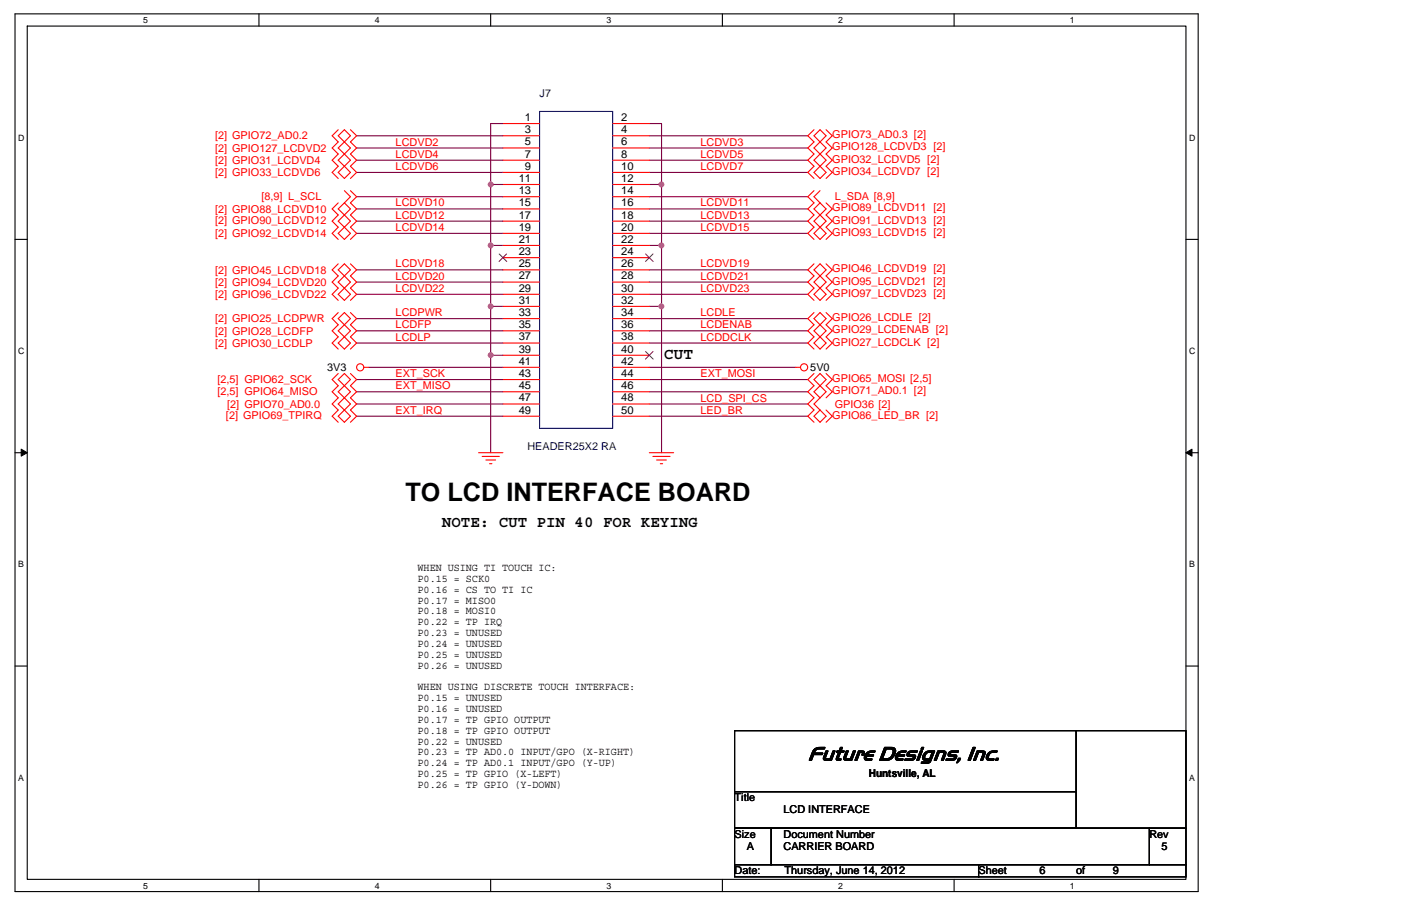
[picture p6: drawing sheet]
<svg xmlns="http://www.w3.org/2000/svg" width="432mm" height="279mm" viewBox="0 0 432 279" stroke-linecap="round" stroke-linejoin="round" font-family="sans-serif">
<path d="M4.6 4.3h364.7v270.7h-364.7zM8.4 8h357.1v263.2h-357.1z" fill="none" stroke="#000" stroke-width=".34"/>
<g fill="#fff">
<path d="M44.1 4.7h1.5v3h-1.5z"/>
<path d="M44.1 271.6h1.5v3h-1.5z"/>
</g>
<path d="M79.8 4.3v3.7M79.8 271.2v3.8" fill="none" stroke="#000" stroke-width=".34"/>
<g fill="#fff">
<path d="M115.5 4.7h1.5v3h-1.5z"/>
<path d="M115.5 271.6h1.5v3h-1.5z"/>
</g>
<path d="M151.2 4.3v3.7M151.2 271.2v3.8" fill="none" stroke="#000" stroke-width=".34"/>
<g fill="#fff">
<path d="M186.9 4.7h1.5v3h-1.5z"/>
<path d="M186.9 271.6h1.5v3h-1.5z"/>
</g>
<path d="M222.6 4.3v3.7M222.6 271.2v3.8" fill="none" stroke="#000" stroke-width=".34"/>
<g fill="#fff">
<path d="M258.3 4.7h1.5v3h-1.5z"/>
<path d="M258.3 271.6h1.5v3h-1.5z"/>
</g>
<path d="M294.1 4.3v3.7M294.1 271.2v3.8" fill="none" stroke="#000" stroke-width=".34"/>
<g fill="#fff">
<path d="M329.7 4.7h1.5v3h-1.5z"/>
<path d="M329.7 271.6h1.5v3h-1.5z"/>
<path d="M5.6 40.9h1.9v3h-1.9z"/>
<path d="M366.5 40.9h1.9v3h-1.9z"/>
<path d="M5.6 106.7h1.9v3h-1.9z"/>
<path d="M366.5 106.7h1.9v3h-1.9z"/>
</g>
<path d="M4.6 73.8h3.8M365.5 73.8h3.8" fill="none" stroke="#000" stroke-width=".34"/>
<g fill="#fff">
<path d="M5.6 172.5h1.8v3h-1.8z"/>
<path d="M366.5 172.5h1.8v3h-1.8z"/>
</g>
<path d="M4.6 139.6h3.8M365.5 139.6h3.8" fill="none" stroke="#000" stroke-width=".34"/>
<path d="M6.5 138.5l1.9 1.1-1.9 1.1zM365.5 139.6l1.9-1.1v2.2z" fill="#000" stroke="#000" stroke-width=".31"/>
<g fill="#fff">
<path d="M5.6 238.3h1.8v3h-1.8z"/>
<path d="M366.5 238.3h1.8v3h-1.8z"/>
</g>
<path d="M4.6 205.4h3.8M365.5 205.4h3.8M226.4 225.3h105.3v18.8h-105.3zM331.7 225.3h33.8v30.1h-33.8zM226.4 244.1h105.3v11.3h-105.3zM226.4 255.4h11.3v11.3h-11.3zM237.7 255.4h116.6v11.3h-116.6zM354.3 255.4h11.2v11.3h-11.2zM226.4 266.7h75.2v3.7h-75.2zM301.6 266.7h63.9v3.7h-63.9z" fill="none" stroke="#000" stroke-width=".34"/>
<g fill="none" stroke="#800040" stroke-width=".34">
<path d="M155 38.1h-3.8v18.8M200.1 38.1h3.8v18.8M109.9 45.6h45.1M109.9 49.4h45.1M109.9 53.2h45.1M109.9 41.9h45.1M151.2 56.9h3.8M151.2 56.9v18.8M200.1 45.6h48.9M200.1 53.2h48.9M200.1 56.9h3.8M200.1 49.4h48.9"/>
<path d="M200.1 41.9h48.9M203.9 56.9v18.8M109.9 64.4h45.1M109.9 72h45.1M109.9 68.2h45.1M109.9 60.7h45.1M151.2 75.7h3.8M151.2 75.7v18.8M200.1 64.4h48.9M200.1 72h48.9M200.1 68.2h48.9M200.1 75.7h3.8"/>
<path d="M200.1 60.7h48.9M203.9 75.7v18.8M109.9 83.2h45.1M109.9 90.8h45.1M109.9 87h45.1M109.9 98.3h45.1M151.2 94.5h3.8M151.2 94.5v15.1M200.1 83.2h48.9M200.1 90.8h48.9M200.1 87h48.9M200.1 98.3h48.9"/>
<path d="M200.1 94.5h3.8M203.9 94.5v45.1M109.9 102h45.1M109.9 105.8h45.1M109.9 117.1h45.1M113.6 113.3h41.4M151.2 109.6v30M151.2 109.6h3.8M200.1 102h48.9M200.1 105.8h48.9M200.1 117.1h48.9M200.1 113.3h45.1"/>
<path d="M109.9 120.8h45.1M109.9 128.4h45.1M109.9 124.6h45.1M200.1 124.6h48.9M200.1 128.4h48.9M200.1 120.8h48.9"/>
</g>
<g fill="#f0f" stroke="#f0f" stroke-width=".34">
<circle cx="151.2" cy="56.9" r=".72"/>
<circle cx="151.2" cy="94.5" r=".72"/>
<circle cx="203.8" cy="56.9" r=".72"/>
<circle cx="203.8" cy="94.5" r=".72"/>
<circle cx="151.2" cy="109.5" r=".72"/>
<circle cx="151.2" cy="75.7" r=".72"/>
<circle cx="203.8" cy="75.7" r=".72"/>
</g>
<g fill="none" stroke="#f00" stroke-width=".34">
<path d="M155 38.1h11.3M188.8 38.1h11.3M104.2 41.9l1.9-1.9 1.9 1.9-1.9 1.9zM104.2 40l-1.8 1.9 1.8 1.9-1.8 1.8 1.8 1.9-1.8 1.9 1.8 1.9-1.8 1.9 1.8 1.8M106.1 43.8l1.9 1.8-1.9 1.9M106.1 47.5l1.9 1.9-1.9 1.9M106.1 51.3l1.9 1.9-1.9 1.8-1.9-1.8zM106.1 58.8l1.9 1.9-1.9 1.9M106.1 43.8l-1.9 1.8 1.9 1.9M106.1 47.5l-1.9 1.9 1.9 1.9M108 58.8l1.9 1.9-1.9 1.9 1.9 1.8-1.9 1.9 1.9 1.9-1.9 1.9 1.9 1.9-1.9 1.8M108 40l1.9 1.9-1.9 1.9 1.9 1.8-1.9 1.9 1.9 1.9-1.9 1.9 1.9 1.9-1.9 1.8"/>
<path d="M155 41.9h11.3M155 45.6h11.3M155 49.4h11.3M155 53.2h11.3M155 56.9h11.3M188.8 41.9h11.3M188.8 45.6h11.3M188.8 49.4h11.3M188.8 53.2h11.3M188.8 56.9h11.3M250.9 58.8l-1.9 1.9 1.9 1.9-1.9 1.8 1.9 1.9-1.9 1.9 1.9 1.9-1.9 1.9 1.9 1.8M250.9 40l-1.9 1.9 1.9 1.9-1.9 1.8 1.9 1.9-1.9 1.9 1.9 1.9-1.9 1.9 1.9 1.8"/>
<path d="M250.9 41.9l1.8-1.9 1.9 1.9-1.9 1.9zM252.7 43.8l1.9 1.8-1.9 1.9M252.7 47.5l1.9 1.9-1.9 1.9M252.7 51.3l1.9 1.9-1.9 1.8-1.8-1.8zM252.7 43.8l-1.8 1.8 1.8 1.9M252.7 47.5l-1.8 1.9 1.8 1.9M252.7 58.8l-1.8 1.9 1.8 1.9M254.6 40l1.9 1.9-1.9 1.9 1.9 1.8-1.9 1.9 1.9 1.9-1.9 1.9 1.9 1.9-1.9 1.8M104.2 62.6l-1.8 1.8 1.8 1.9-1.8 1.9 1.8 1.9-1.8 1.9 1.8 1.8M106.1 62.6l1.9 1.8-1.9 1.9M106.1 70.1l1.9 1.9-1.9 1.8-1.9-1.8zM106.1 66.3l1.9 1.9-1.9 1.9"/>
<path d="M106.1 62.6l-1.9 1.8 1.9 1.9M106.1 66.3l-1.9 1.9 1.9 1.9M155 60.7h11.3M155 64.4h11.3M155 68.2h11.3M155 72h11.3M155 75.7h11.3M155 79.5h11.3M188.8 60.7h11.3M188.8 64.4h11.3M188.8 68.2h11.3M188.8 72h11.3"/>
<path d="M188.8 75.7h11.3M188.8 79.5h11.3M252.7 62.6l1.9 1.8-1.9 1.9M252.7 66.3l1.9 1.9-1.9 1.9M252.7 70.1l1.9 1.9-1.9 1.8-1.8-1.8zM252.7 62.6l-1.8 1.8 1.8 1.9M252.7 66.3l-1.8 1.9 1.8 1.9M254.6 62.6l1.9 1.8-1.9 1.9 1.9 1.9-1.9 1.9 1.9 1.9-1.9 1.8M104.2 83.2l1.9-1.8 1.9 1.8-1.9 1.9zM104.2 98.3l1.9-1.9 1.9 1.9-1.9 1.9zM104.2 81.4l-1.8 1.8 1.8 1.9-1.8 1.9 1.8 1.9-1.8 1.9 1.8 1.8M104.2 96.4l-1.8 1.9 1.8 1.9-1.8 1.8 1.8 1.9-1.8 1.9 1.8 1.9"/>
<path d="M106.1 85.1l1.9 1.9-1.9 1.9M106.1 88.9l1.9 1.9-1.9 1.8-1.9-1.8zM106.1 85.1l-1.9 1.9 1.9 1.9M108 81.4l1.9 1.8-1.9 1.9 1.9 1.9-1.9 1.9 1.9 1.9-1.9 1.8M108 96.4l1.9 1.9-1.9 1.9 1.9 1.8-1.9 1.9 1.9 1.9-1.9 1.9M155 83.2h11.3M155 87h11.3M155 90.8h11.3M155 94.5h11.3M155 98.3h11.3M188.8 83.2h11.3M188.8 87h11.3"/>
<path d="M188.8 90.8h11.3M188.8 94.5h11.3M188.8 98.3h11.3M250.9 81.4l-1.9 1.8 1.9 1.9-1.9 1.9 1.9 1.9-1.9 1.9 1.9 1.8M250.9 96.4l-1.9 1.9 1.9 1.9-1.9 1.8 1.9 1.9-1.9 1.9 1.9 1.9M250.9 83.2l1.8-1.8 1.9 1.8-1.9 1.9zM250.9 98.3l1.8-1.9 1.9 1.9-1.9 1.9zM252.7 85.1l1.9 1.9-1.9 1.9M252.7 88.9l1.9 1.9-1.9 1.8-1.8-1.8zM252.7 85.1l-1.8 1.9 1.8 1.9M254.6 81.4l1.9 1.8-1.9 1.9 1.9 1.9-1.9 1.9 1.9 1.9-1.9 1.8M254.6 96.4l1.9 1.9-1.9 1.9 1.9 1.8-1.9 1.9 1.9 1.9-1.9 1.9"/>
<path d="M104.2 117.1l1.9-1.9 1.9 1.9-1.9 1.9zM104.2 115.2l-1.8 1.9 1.8 1.9-1.8 1.8 1.8 1.9-1.8 1.9 1.8 1.8-1.8 2 1.8 1.8M106.1 100.2l1.9 1.8-1.9 1.9M106.1 103.9l1.9 1.9-1.9 1.9-1.9-1.9zM106.1 119l1.9 1.8-1.9 1.9M106.1 100.2l-1.9 1.8 1.9 1.9M106.1 119l-1.9 1.8 1.9 1.9M108 115.2l1.9 1.9-1.9 1.9 1.9 1.8-1.9 1.9 1.9 1.9-1.9 1.8 1.9 2-1.9 1.8M112.2 113.3h1.4M155 102h11.3M155 105.8h11.3M155 109.6h11.3"/>
<path d="M155 113.3h11.3M155 117.1h11.3M188.8 102h11.3M188.8 105.8h11.3M188.8 109.6h11.3M188.8 113.3h11.3M188.8 117.1h11.3M245.2 113.3h1.5M250.9 115.2l-1.9 1.9 1.9 1.9-1.9 1.8 1.9 1.9-1.9 1.9 1.9 1.8-1.9 2 1.9 1.8M250.9 117.1l1.8-1.9 1.9 1.9-1.9 1.9zM252.7 103.9l1.9 1.9-1.9 1.9-1.8-1.9zM252.7 100.2l1.9 1.8-1.9 1.9"/>
<path d="M252.7 119l1.9 1.8-1.9 1.9M252.7 100.2l-1.8 1.8 1.8 1.9M252.7 119l-1.8 1.8 1.8 1.9M254.6 115.2l1.9 1.9-1.9 1.9 1.9 1.8-1.9 1.9M104.2 128.4l1.9-2 1.9 2-1.9 1.8zM106.1 122.7l1.9 1.9-1.9 1.8M106.1 122.7l-1.9 1.9 1.9 1.8M147.5 139.6h7.5M155 120.8h11.3M155 124.6h11.3M155 128.4h11.3M188.8 120.8h11.3"/>
<path d="M188.8 124.6h11.3M188.8 128.4h11.3M200.1 139.6h7.5M252.7 126.4l1.9 2-1.9 1.8-1.8-1.8zM252.7 122.7l-1.8 1.9 1.8 1.8M254.6 126.4l1.9 2-1.9 1.8M148.6 140.8h5.3M149.7 141.9h3.1M150.9 143h.7M201.2 140.8h5.3M202.4 141.9h3M203.5 143h.7"/>
<circle cx="111" cy="113.3" r="1.1"/>
<circle cx="247.8" cy="113.3" r="1.1"/>
</g>
<path d="M166.3 34.4h22.5v97.7h-22.5z" fill="none" stroke="#00f" stroke-width=".34"/>
<path d="M153.9 78.3l2.3 2.3M156.1 78.3l-2.3 2.3M199 78.3l2.3 2.3M201.3 78.3l-2.4 2.3M199 108.4l2.3 2.3M201.3 108.4l-2.4 2.3" fill="none" stroke="#804000" stroke-width=".31"/>
<text font-size="7.9" x="124.9" y="154.4">TO LCD INTERFACE BOARD</text>
<text font-size="6.4" x="249" y="234.5">Future Designs, Inc.</text>
<g font-size="4.9">
<text x="204.6" y="110.7">CUT</text>
<text x="136.2" y="162.5">NOTE: CUT PIN 40 FOR KEYING</text>
</g>
<g font-size="3.4">
<text x="161.8" y="37.3">1</text>
<text x="161.8" y="41.1">3</text>
<text x="191.4" y="37.3">2</text>
<text x="191.4" y="41.1">4</text>
<text x="161.8" y="44.8">5</text>
<text x="191.4" y="44.8">6</text>
<text x="161.8" y="48.6">7</text>
<text x="161.8" y="52.4">9</text>
<text x="191.4" y="48.6">8</text>
<text x="191.4" y="52.4">10</text>
<text x="159.9" y="56.1">11</text>
<text x="159.9" y="59.9">13</text>
<text x="191.4" y="56.1">12</text>
<text x="191.4" y="59.9">14</text>
<text x="159.9" y="63.6">15</text>
<text x="191.4" y="63.6">16</text>
<text x="159.9" y="67.4">17</text>
<text x="159.9" y="71.2">19</text>
<text x="191.4" y="67.4">18</text>
<text x="191.4" y="71.2">20</text>
<text x="159.9" y="74.9">21</text>
<text x="191.4" y="74.9">22</text>
<text x="159.9" y="78.7">23</text>
<text x="159.9" y="82.4">25</text>
<text x="191.4" y="78.7">24</text>
<text x="191.4" y="82.4">26</text>
<text x="159.9" y="86.2">27</text>
<text x="159.9" y="90">29</text>
<text x="191.4" y="86.2">28</text>
<text x="191.4" y="90">30</text>
<text x="159.9" y="93.7">31</text>
<text x="191.4" y="93.7">32</text>
<text x="159.9" y="97.5">33</text>
<text x="159.9" y="101.2">35</text>
<text x="191.4" y="97.5">34</text>
<text x="191.4" y="101.2">36</text>
<text x="159.9" y="105">37</text>
<text x="191.4" y="105">38</text>
<text x="159.9" y="108.8">39</text>
<text x="159.9" y="112.5">41</text>
<text x="191.4" y="108.8">40</text>
<text x="191.4" y="112.5">42</text>
<text x="159.9" y="116.2">43</text>
<text x="191.4" y="116.2">44</text>
<text x="159.9" y="120">45</text>
<text x="159.9" y="123.8">47</text>
<text x="191.4" y="120">46</text>
<text x="191.4" y="123.8">48</text>
<text x="159.9" y="127.6">49</text>
<text x="191.4" y="127.6">50</text>
</g>
<g font-size="3.3" fill="#000080">
<text x="166.3" y="29.8">J7</text>
<text x="162.5" y="138.9">HEADER25X2 RA</text>
</g>
<g font-size="3.3" fill="#f00">
<text x="66.3" y="46.8">[2] GPIO127_LCDVD2</text>
<text x="66.3" y="43">[2] GPIO72_AD0.2</text>
<text x="121.9" y="44.9">LCDVD2</text>
<text x="215.9" y="44.9">LCDVD3</text>
<text x="256.5" y="46.4">GPIO128_LCDVD3 [2]</text>
<text x="256.5" y="42.6">GPIO73_AD0.3 [2]</text>
<text x="66.3" y="50.5">[2] GPIO31_LCDVD4</text>
<text x="121.9" y="48.6">LCDVD4</text>
<text x="121.9" y="52.4">LCDVD6</text>
<text x="215.9" y="52.4">LCDVD7</text>
<text x="215.9" y="48.6">LCDVD5</text>
<text x="256.5" y="50.2">GPIO32_LCDVD5 [2]</text>
<text x="256.5" y="53.9">GPIO34_LCDVD7 [2]</text>
<text x="66.3" y="54.3">[2] GPIO33_LCDVD6</text>
<text x="66.3" y="65.6">[2] GPIO88_LCDVD10</text>
<text x="80.6" y="61.8">[8,9] L_SCL</text>
<text x="121.9" y="63.7">LCDVD10</text>
<text x="215.9" y="63.7">LCDVD11</text>
<text x="256.5" y="65.2">GPIO89_LCDVD11 [2]</text>
<text x="257.3" y="61.8">L_SDA [8,9]</text>
<text x="66.3" y="69">[2] GPIO90_LCDVD12</text>
<text x="121.9" y="71.2">LCDVD14</text>
<text x="121.9" y="67.4">LCDVD12</text>
<text x="215.9" y="71.2">LCDVD15</text>
<text x="215.9" y="67.4">LCDVD13</text>
<text x="256.5" y="69">GPIO91_LCDVD13 [2]</text>
<text x="66.3" y="73.1">[2] GPIO92_LCDVD14</text>
<text x="256.5" y="72.7">GPIO93_LCDVD15 [2]</text>
<text x="121.9" y="82.5">LCDVD18</text>
<text x="215.9" y="82.5">LCDVD19</text>
<text x="256.5" y="84">GPIO46_LCDVD19 [2]</text>
<text x="66.3" y="88.1">[2] GPIO94_LCDVD20</text>
<text x="66.3" y="84.4">[2] GPIO45_LCDVD18</text>
<text x="121.9" y="86.2">LCDVD20</text>
<text x="215.9" y="86.2">LCDVD21</text>
<text x="256.5" y="87.8">GPIO95_LCDVD21 [2]</text>
<text x="66.3" y="91.9">[2] GPIO96_LCDVD22</text>
<text x="121.9" y="90">LCDVD22</text>
<text x="215.9" y="90">LCDVD23</text>
<text x="256.5" y="91.5">GPIO97_LCDVD23 [2]</text>
<text x="66.3" y="99.4">[2] GPIO25_LCDPWR</text>
<text x="121.9" y="97.5">LCDPWR</text>
<text x="121.9" y="101.3">LCDFP</text>
<text x="215.9" y="101.3">LCDENAB</text>
<text x="215.9" y="97.5">LCDLE</text>
<text x="256.5" y="99">GPIO26_LCDLE [2]</text>
<text x="66.3" y="103.2">[2] GPIO28_LCDFP</text>
<text x="66.3" y="106.9">[2] GPIO30_LCDLP</text>
<text x="121.9" y="105">LCDLP</text>
<text x="215.9" y="105">LCDDCLK</text>
<text x="256.5" y="106.6">GPIO27_LCDCLK [2]</text>
<text x="256.5" y="102.8">GPIO29_LCDENAB [2]</text>
<text x="67" y="118.2">[2,5] GPIO62_SCK</text>
<text x="121.9" y="116.3">EXT_SCK</text>
<text x="215.9" y="116.3">EXT_MOSI</text>
<text x="256.5" y="117.8">GPIO65_MOSI [2,5]</text>
<text x="67" y="122">[2,5] GPIO64_MISO</text>
<text x="70" y="125.7">[2] GPIO70_AD0.0</text>
<text x="121.9" y="120.1">EXT_MISO</text>
<text x="215.9" y="123.8">LCD_SPI_CS</text>
<text x="256.5" y="121.6">GPIO71_AD0.1 [2]</text>
<text x="257.3" y="125.7">GPIO36 [2]</text>
<text x="69.7" y="129.1">[2] GPIO69_TPIRQ</text>
<text x="121.9" y="127.6">EXT_IRQ</text>
<text x="215.9" y="127.6">LED_BR</text>
<text x="256.5" y="129.1">GPIO86_LED_BR [2]</text>
</g>
<g font-size="3.3">
<text x="100.9" y="114.4">3V3</text>
<text x="249.7" y="114.4">5V0</text>
<text x="128.7" y="176.1">WHEN USING TI TOUCH IC:</text>
<text x="128.7" y="179.5">P0.15 = SCK0</text>
<text x="128.7" y="182.8">P0.16 = CS TO TI IC</text>
<text x="128.7" y="186.1">P0.17 = MISO0</text>
<text x="128.7" y="189.5">P0.18 = MOSI0</text>
<text x="128.7" y="192.8">P0.22 = TP IRQ</text>
<text x="128.7" y="196.2">P0.23 = UNUSED</text>
<text x="128.7" y="199.5">P0.24 = UNUSED</text>
<text x="128.7" y="202.9">P0.25 = UNUSED</text>
<text x="128.7" y="206.2">P0.26 = UNUSED</text>
<text x="128.7" y="212.9">WHEN USING DISCRETE TOUCH INTERFACE:</text>
<text x="128.7" y="216.2">P0.15 = UNUSED</text>
<text x="128.7" y="219.6">P0.16 = UNUSED</text>
<text x="128.7" y="222.9">P0.17 = TP GPIO OUTPUT</text>
<text x="128.7" y="226.3">P0.18 = TP GPIO OUTPUT</text>
<text x="128.7" y="229.6">P0.22 = UNUSED</text>
<text x="128.7" y="233">P0.23 = TP AD0.0 INPUT/GPO (X-RIGHT)</text>
<text x="128.7" y="236.3">P0.24 = TP AD0.1 INPUT/GPO (Y-UP)</text>
<text x="128.7" y="239.6">P0.25 = TP GPIO (X-LEFT)</text>
<text x="267.8" y="239.7">Huntsville, AL</text>
<text x="128.7" y="243">P0.26 = TP GPIO (Y-DOWN)</text>
<text x="226.4" y="247.1">Title</text>
<text x="241.5" y="250.9">LCD INTERFACE</text>
<text x="226.4" y="258.4">Size</text>
<text x="230.2" y="262.2">A</text>
<text x="241.5" y="258.4">Document Number</text>
<text x="241.5" y="262.2">CARRIER BOARD</text>
<text x="354.3" y="258.4">Rev</text>
<text x="358" y="262.2">5</text>
<text x="226.4" y="269.7">Date:</text>
<text x="241.8" y="269.7">Thursday, June 14, 2012</text>
<text x="301.6" y="269.7">Sheet</text>
<text x="320.4" y="269.7">6</text>
<text x="331.7" y="269.7">of</text>
<text x="343" y="269.7">9</text>
</g>
<g font-size="2.7">
<text x="44.1" y="7.1">5</text>
<text x="115.5" y="7.1">4</text>
<text x="186.9" y="7.1">3</text>
<text x="258.3" y="7.1">2</text>
<text x="329.7" y="7.1">1</text>
<text x="5.6" y="43.3">D</text>
<text x="366.5" y="43.3">D</text>
<text x="5.6" y="109.1">C</text>
<text x="366.5" y="109.1">C</text>
<text x="5.6" y="174.9">B</text>
<text x="366.5" y="174.9">B</text>
<text x="5.6" y="240.7">A</text>
<text x="366.5" y="240.7">A</text>
<text x="44.1" y="274">5</text>
<text x="115.5" y="274">4</text>
<text x="186.9" y="274">3</text>
<text x="258.3" y="274">2</text>
<text x="329.7" y="274">1</text>
</g>
</svg>
